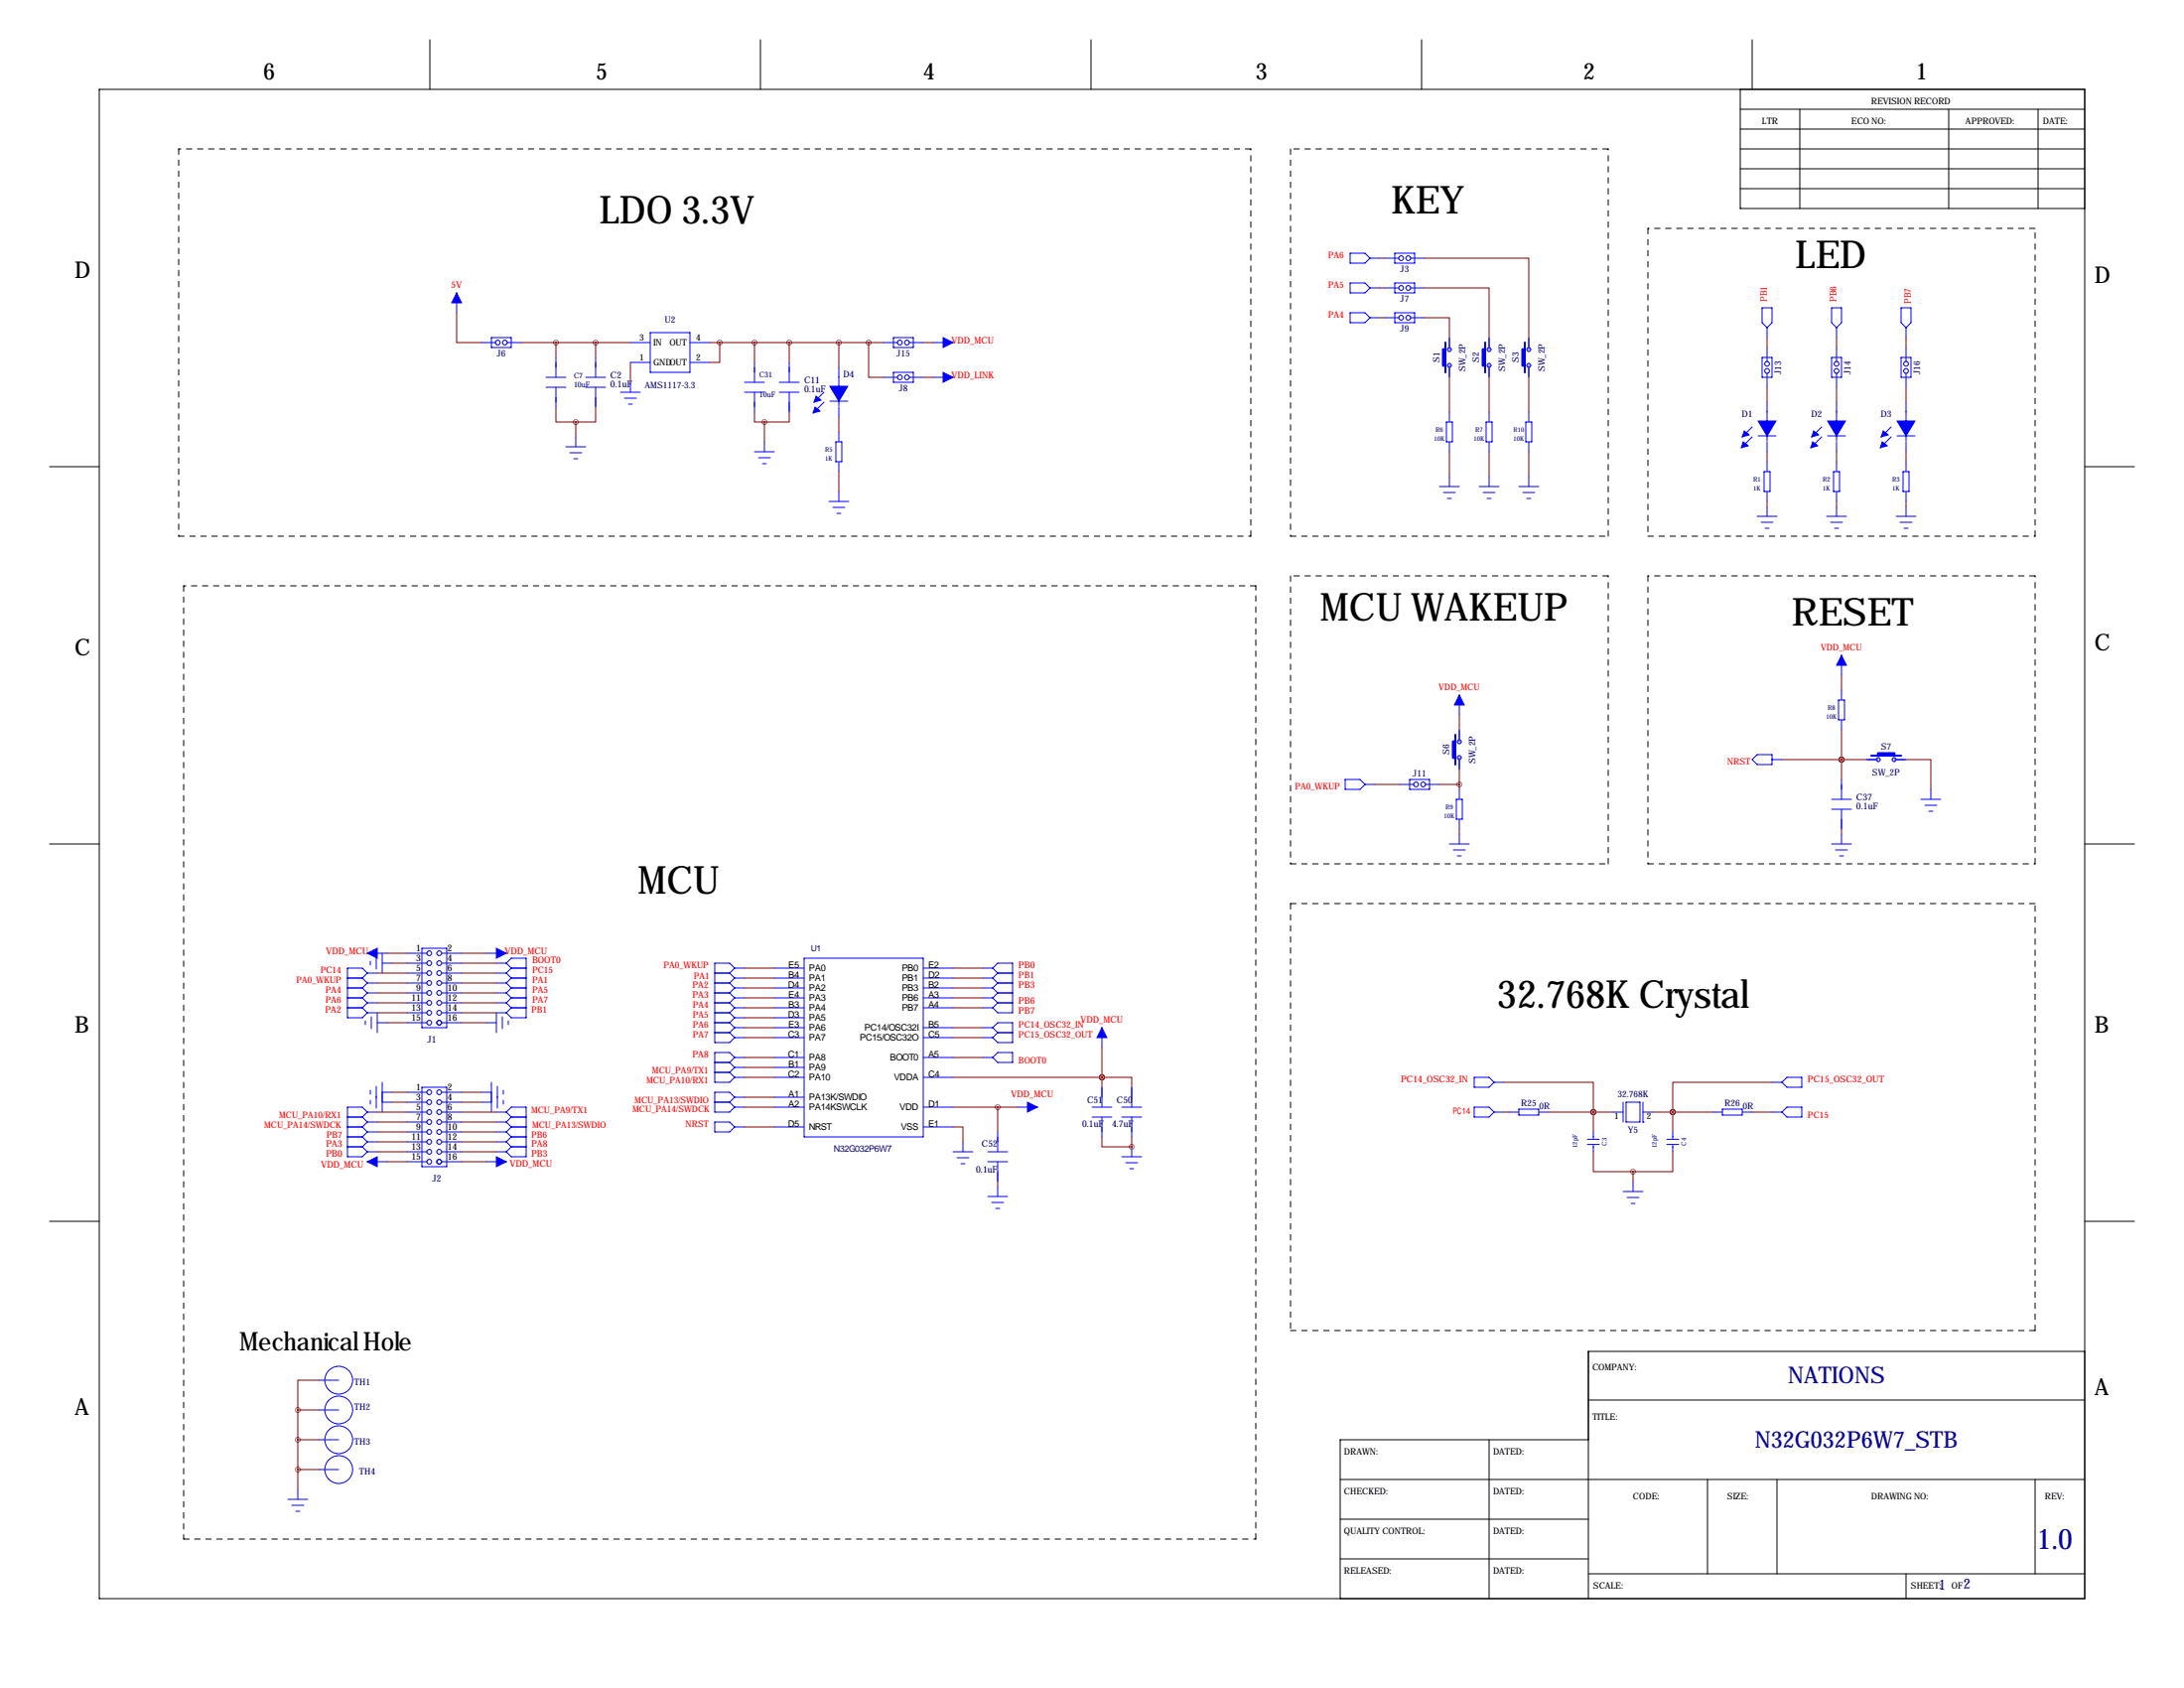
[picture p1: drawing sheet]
<svg xmlns="http://www.w3.org/2000/svg" width="559mm" height="432mm" viewBox="0 0 559 432" stroke-linecap="round" stroke-linejoin="round" font-family="sans-serif">
<g fill="none" stroke="#000" stroke-width=".25">
<path d="M110 10.2v12.7M194.6 10.2v12.7M279.1 10.2v12.7M363.7 10.2v12.7M448.3 10.2v12.7M25.4 22.9h508v386h-508zM445.3 38.1h88.1M445.3 27.9h88.1M445.3 33h88.1M445.3 22.9v30.4h88.1M460.5 27.9v25.4M498.6 27.9v25.4"/>
<path d="M521.5 27.9v25.4M445.3 43.2h88.1M445.3 48.3h88.1M12.7 119.4h12.7M533.4 119.4h12.7M12.7 215.9h12.7M533.4 215.9h12.7M12.7 312.4h12.7M533.4 312.4h12.7M406.4 358.1h127M533.4 345.7h-127v63.2M342.9 378.5h190.5"/>
<path d="M381 368.3v40.6M406.4 368.3h-63.5v40.6M436.9 378.5v24.1M454.7 378.5v24.1M520.7 378.5v24.1M342.9 388.6h63.5M342.9 398.8h63.5M406.4 402.6h127M487.7 402.6v6.3"/>
</g>
<g fill="none" stroke="#000" stroke-width=".25" stroke-dasharray="1.4 1.4">
<path d="M45.7 38.1v99.1M320 38.1h-274.3M330.2 38.1v99.1M411.5 38.1h-81.3M421.6 58.4v78.8M520.7 58.4h-99.1M45.7 137.2h274.3M320 137.2v-99.1M330.2 137.2h81.3M411.5 137.2v-99.1M421.6 137.2h99.1M520.7 137.2v-78.8"/>
<path d="M47 149.9v243.8M321.3 149.9h-274.3M330.2 147.3v73.7M411.5 147.3h-81.3M421.6 147.3v73.7M520.7 147.3h-99.1M330.2 221h81.3M330.2 231.1v109.3M411.5 221v-73.7M421.6 221h99.1M520.7 221v-73.7M520.7 231.1h-190.5"/>
<path d="M330.2 340.4h190.5M520.7 340.4v-109.3M47 393.7h274.3M321.3 393.7v-243.8"/>
</g>
<g fill="none" stroke="#00f" stroke-width=".25">
<path d="M116.8 74.9v5.1M345.4 64.8h3.8l1.3 1.2-1.3 1.3h-3.8zM345.4 72.4h3.8l1.3 1.3-1.3 1.2h-3.8zM350.5 66h2.6M350.5 73.7h2.6M354.3 66h3.6M354.3 73.7h3.6M356.9 64.8h5v2.5h-5zM356.9 72.4h5v2.5h-5zM360.9 66h3.6M360.9 73.7h3.6M450.8 78.7h2.6v3.9l-1.3 1.2-1.3-1.2z"/>
<path d="M468.6 78.7h2.6v3.9l-1.3 1.2-1.3-1.2zM486.4 78.7h2.5v3.9l-1.2 1.2-1.3-1.2zM123.2 87.6h3.5M125.7 86.4h5.1v2.5h-5.1zM129.8 87.6h3.5M139.7 96.5h5.1M139.7 99.1h5.1M142.2 91.4v5.1M142.2 99.1v5M149.9 96.5h5M149.9 99.1h5M152.4 91.4v5.1"/>
<path d="M152.4 99.1v5M161.3 87.6h5.1M161.3 92.7h5.1M161.3 97.8v2.5M166.4 85.1h10.1v10.1h-10.1zM176.5 87.6h5.1M176.5 92.7h5.1M190.5 97.8h5.1M193 92.7v5.1M199.4 97.8h5.1M201.9 92.7v5.1M214.6 94v9.9"/>
<path d="M226.1 96.5h3.5M226.1 87.6h3.5M228.6 95.2h5.1v2.6h-5.1zM228.6 86.4h5.1v2.5h-5.1zM232.7 96.5h3.5M232.7 87.6h3.5M238.8 96.5h5M238.8 87.6h5M345.4 80h3.8l1.3 1.3-1.3 1.3h-3.8zM350.5 81.3h2.6M354.3 81.3h3.6M356.9 80h5v2.6h-5z"/>
<path d="M360.9 81.3h3.6M370.8 86.4v3M370.8 93.5v3M381 86.4v3M381 93.5v3M391.2 86.4v3M391.2 93.5v3M450.8 91.4h2.6v5.1h-2.6zM452.1 83.8v2.6M452.1 88.9v3.6M452.1 95.5v3.6M468.6 91.4h2.6v5.1h-2.6z"/>
<path d="M469.9 83.8v2.6M469.9 88.9v3.6M469.9 95.5v3.6M486.4 91.4h2.5v5.1h-2.5zM487.7 83.8v2.6M487.7 88.9v3.6M487.7 95.5v3.6M144.8 114.3h5.1M145.8 115.8h3M146.8 117.3h1M147.3 111.8v2.5M158.7 100.3h5.1"/>
<path d="M159.8 101.9h3M160.8 103.4h1M190.5 100.3h5.1M193 100.3v5.1M193 115.6h5.1M194.1 117.1h3M195.1 118.6h1M195.6 113v2.6M199.4 100.3h5.1M201.9 100.3v5.1M210.8 100.3l-2.5 2.6M210.8 102.9l-2.5 2.5"/>
<path d="M212.3 102.6h4.6M213.9 113h1.5v5.1h-1.5zM214.6 104.1v2.6M214.6 110.5v2.5M214.6 118.1v2.5M370.1 107.9h1.5v5.1h-1.5zM370.8 105.4v2.5M370.8 113v2.6M380.2 107.9h1.6v5.1h-1.6zM381 105.4v2.5M381 113v2.6M390.4 107.9h1.5v5.1h-1.5z"/>
<path d="M391.2 105.4v2.5M391.2 113v2.6M448.3 109.2l-2.5 2.6M448.3 111.8l-2.5 2.5M449.8 111.5h4.6M452.1 102.9v9.9M452.1 113v2.6M452.1 118.1v2.5M466.1 109.2l-2.6 2.6M466.1 111.8l-2.6 2.5M467.6 111.5h4.6M469.9 102.9v9.9"/>
<path d="M469.9 113v2.6M469.9 118.1v2.5M483.9 109.2l-2.6 2.6M483.9 111.8l-2.6 2.5M485.4 111.5h4.6M487.7 102.9v9.9M487.7 113v2.6M487.7 118.1v2.5M212.1 128.3h5.1M213.1 129.8h3.1M214.1 131.3h1M214.6 125.7v2.6"/>
<path d="M368.3 124.5h5.1M369.3 126h3.1M370.3 127.5h1M370.8 121.9v2.6M378.5 124.5h5M379.5 126h3M380.5 127.5h1M381 121.9v2.6M388.6 124.5h5.1M389.6 126h3.1M390.7 127.5h1M391.2 121.9v2.6"/>
<path d="M449.6 132.1h5.1M450.6 133.6h3M451.4 120.6h1.5v5.1h-1.5zM451.6 135.1h1M452.1 125.7v2.6M452.1 129.5v2.6M467.4 132.1h5M468.4 133.6h3M469.1 120.6h1.6v5.1h-1.6zM469.4 135.1h1M469.9 125.7v2.6M469.9 129.5v2.6"/>
<path d="M485.1 132.1h5.1M486.2 133.6h3M486.9 120.6h1.5v5.1h-1.5zM487.2 135.1h1M487.7 125.7v2.6M487.7 129.5v2.6M373.4 177.8v5.1M470.4 179.1h1.5v5h-1.5zM471.2 167.6v5.1M471.2 176.5v2.6M344.2 199.4h3.8l1.2 1.3-1.2 1.2h-3.8zM360.7 199.4h5.1v2.5h-5.1z"/>
<path d="M373.4 186.7v3M373.4 193.8v3M449.6 193h3.8v2.6h-3.8l-1.3-1.3zM453.4 194.3h2.5M471.2 184.1v2.6M471.2 199.4v5.1M477.5 194.3h3.1M484.6 194.3h3.1M349.2 200.7h2.6M358.1 200.7h3.6M364.7 200.7h3.6M370.8 215.9h5.1"/>
<path d="M371.9 217.4h3M372.6 204.5h1.5v5h-1.5zM372.9 218.9h1M373.4 201.9v2.6M373.4 209.5v2.6M373.4 213.4v2.5M468.6 204.5h5.1M468.6 207h5.1M468.6 215.9h5.1M469.6 217.4h3.1M470.7 218.9h1M471.2 207v5.1"/>
<path d="M471.2 213.4v2.5M491.5 204.5h5.1M492.5 206h3.1M493.5 207.5h1M494 201.9v2.6M88.9 255.3h3.8M88.9 257.8h3.8M88.9 252.7h3.8M88.9 250.2h3.8M92.7 250.2l1.3 1.3M92.7 252.7l1.3 1.3M92.7 255.3l1.3 1.2"/>
<path d="M92.7 257.8l1.3 1.3M94 243.8h5.1M94 248.9h2.5M94 251.5h2.5M94 254h2.5M94 256.5h2.5M94 259.1h2.5v5.1M94 248.9l-1.3-1.3h-3.8v12.7h3.8l1.3-1.2M94 251.5l-1.3 1.2M94 254l-1.3 1.3M94 256.5l-1.3 1.3M94 248.9l-1.3 1.3"/>
<path d="M94.7 245.9v1M96.3 244.9v3M97.8 246.4h2.5M97.8 243.8v5.1M104.1 243.8h5.1M104.1 246.4h5.1M104.1 248.9h5.1M104.1 251.5h5.1M104.1 254h5.1M104.1 256.5h5.1M104.1 259.1h5.1M107.9 242.6h6.4v20.3h-6.4z"/>
<path d="M113 243.8h5.1M113 246.4h5.1M113 248.9h5.1M113 251.5h5.1M113 254h5.1M113 256.5h5.1M113 259.1h5.1M124.5 243.8h5M127 246.4h2.5M127 248.9h2.5M127 251.5h2.5M127 254h2.5"/>
<path d="M127 256.5h2.5M129.5 259.1h-2.5v5.1M129.5 246.4l1.3-1.3h3.8v15.2h-3.8l-1.3-1.2M129.5 251.5l1.3 1.2M129.5 254l1.3 1.3M129.5 256.5l1.3 1.3M129.5 248.9l1.3 1.3M129.5 246.4l1.3 1.2M130.8 255.3h3.8M130.8 257.8h3.8M130.8 252.7h3.8M130.8 250.2h3.8"/>
<path d="M130.8 247.6h3.8M130.8 250.2l-1.3 1.3M130.8 252.7l-1.3 1.3M130.8 255.3l-1.3 1.2M130.8 247.6l-1.3 1.3M130.8 257.8l-1.3 1.3M182.9 248.9h3.8M182.9 251.5h3.8M182.9 254h3.8M182.9 256.5h3.8M182.9 259.1h3.8M186.7 256.5l1.3 1.3"/>
<path d="M186.7 259.1l1.3 1.2M186.7 248.9l1.3 1.3M186.7 251.5l1.3 1.2M186.7 254l1.3 1.3M188 247.6l-1.3-1.2h-3.8v20.3h3.8l1.3-1.3M188 255.3h2.5M188 257.8h2.5M188 252.7h2.5M188 250.2h2.5M188 247.6h2.5M188 247.6l-1.3 1.3M188 257.8l-1.3 1.3"/>
<path d="M188 250.2l-1.3 1.3M188 252.7l-1.3 1.3M188 255.3l-1.3 1.2M198.1 255.3h7.6M198.1 257.8h7.6M198.1 252.7h7.6M198.1 250.2h7.6M198.1 247.6h7.6M205.7 245.1h30.5v45.7h-30.5zM236.2 255.3h7.6M236.2 257.8h7.6M236.2 252.7h7.6"/>
<path d="M236.2 250.2h7.6M236.2 247.6h7.6M251.5 255.3h2.5M251.5 257.8h2.5M251.5 252.7h2.5M251.5 250.2h2.5M251.5 247.6h2.5M254 247.6l1.3-1.2h3.8v12.7h-3.8l-1.3-1.3M254 250.2l1.3 1.3M254 255.3l1.3 1.2M254 252.7l1.3 1.3M254 247.6l1.3 1.3"/>
<path d="M255.3 248.9h3.8M255.3 251.5h3.8M255.3 254h3.8M255.3 256.5h3.8M255.3 248.9l-1.3 1.3M255.3 254l-1.3 1.3M255.3 256.5l-1.3 1.3M255.3 251.5l-1.3 1.2M93.5 261.1v1M94.7 278.9v1M95 260.1v3M96.3 277.9v5.6"/>
<path d="M96.5 261.6h2.6M97.8 279.4h2.5M97.8 276.9v7.6M104.1 261.6h5.1M104.1 279.4h5.1M107.9 278.1h6.4v20.3h-6.4zM113 261.6h5.1M113 279.4h5.1M123.2 279.4h2.5M124.5 261.6h2.5M125.7 276.9v7.6M127.3 277.9v5.6"/>
<path d="M128.5 260.1v3M128.8 278.9v1M130 261.1v1M182.9 261.6h3.8M182.9 264.2h3.8M182.9 274.3h3.8M182.9 271.8h3.8M186.7 261.6l1.3 1.3M186.7 264.2l1.3 1.2M186.7 274.3l1.3 1.3M186.7 271.8l1.3 1.2M188 262.9h2.5"/>
<path d="M188 270.5h2.5M188 273h2.5M188 275.6h2.5M188 265.4h2.5M188 260.3h2.5M188 270.5l-1.3-1.3h-3.8v7.7h3.8l1.3-1.3M188 260.3l-1.3 1.3M188 262.9l-1.3 1.3M188 273l-1.3 1.3M188 270.5l-1.3 1.3M198.1 262.9h7.6M198.1 270.5h7.6"/>
<path d="M198.1 273h7.6M198.1 275.6h7.6M198.1 265.4h7.6M198.1 260.3h7.6M236.2 262.9h7.6M236.2 270.5h7.6M236.2 275.6h7.6M236.2 265.4h7.6M251.5 262.9h2.5M251.5 270.5h2.5M251.5 265.4h2.5M254 262.9l1.3-1.3h3.8v5.1h-3.8l-1.3-1.3"/>
<path d="M254 262.9l1.3 1.3M254 270.5l1.3-1.3h3.8v2.6h-3.8zM255.3 264.2h3.8M255.3 264.2l-1.3 1.2M281.9 262.9v5.1M281.9 278.1v5.1M289.6 278.1v5.1M377.2 275.6h3.8l1.3 1.3-1.3 1.2h-3.8zM382.3 276.9h2.5M453.4 276.9h2.5M457.2 275.6h3.8v2.5h-3.8l-1.3-1.2zM88.9 285.8h3.8"/>
<path d="M88.9 290.8h3.8M88.9 288.3h3.8M88.9 293.4h3.8M92.7 285.8l1.3 1.2M92.7 288.3l1.3 1.3M92.7 290.8l1.3 1.3M92.7 293.4l1.3 1.2M94 294.6h2.5M94 297.2h5.1M94 284.5l-1.3-1.3h-3.8v12.7h3.8l1.3-1.3M94 287h2.5M94 284.5h2.5"/>
<path d="M94 289.6h2.5M94 292.1h2.5M94 287l-1.3 1.3M94 292.1l-1.3 1.3M94 284.5l-1.3 1.3M94 289.6l-1.3 1.2M94.7 281.4v1M97.8 281.9h2.5M104.1 294.6h5.1M104.1 297.2h5.1M104.1 287h5.1M104.1 281.9h5.1"/>
<path d="M104.1 284.5h5.1M104.1 289.6h5.1M104.1 292.1h5.1M113 294.6h5.1M113 297.2h5.1M113 287h5.1M113 281.9h5.1M113 284.5h5.1M113 289.6h5.1M113 292.1h5.1M123.2 281.9h2.5M124.5 297.2h5"/>
<path d="M127 294.6h2.5M127 287h2.5M127 284.5h2.5M127 289.6h2.5M127 292.1h2.5M128.8 281.4v1M129.5 284.5l1.3-1.3h3.8v12.7h-3.8l-1.3-1.3M129.5 287l1.3 1.3M129.5 284.5l1.3 1.3M129.5 289.6l1.3 1.2M129.5 292.1l1.3 1.3M130.8 285.8h3.8"/>
<path d="M130.8 290.8h3.8M130.8 288.3h3.8M130.8 285.8l-1.3 1.2M130.8 288.3l-1.3 1.3M130.8 293.4h3.8M130.8 290.8l-1.3 1.3M130.8 293.4l-1.3 1.2M182.9 287h3.8l1.3 1.3-1.3 1.3h-3.8zM182.9 281.9h3.8M186.7 281.9l1.3 1.3M188 283.2h2.5M188 280.7l-1.3-1.3h-3.8v5.1h3.8l1.3-1.3"/>
<path d="M188 280.7h2.5M188 288.3h2.5M188 280.7l-1.3 1.2M198.1 283.2h7.6M198.1 280.7h7.6M198.1 288.3h7.6M236.2 283.2h7.6M236.2 288.3h7.6M243.8 294.6h5.1M244.9 296.2h3M245.9 297.7h1M246.4 292.1v2.5"/>
<path d="M252.7 294.6h5.1M252.7 297.2h5.1M255.3 289.6v5M255.3 297.2v5.1M260.3 283.2h5.1M279.4 285.8h5.1M279.4 283.2h5.1M281.9 285.8v5M287 285.8h5.1M287 283.2h5.1M287 295.9h5.1M288 297.4h3.1"/>
<path d="M289.1 299h1M289.6 285.8v5M289.6 293.4v2.5M377.2 283.2h3.8l1.3 1.3-1.3 1.3h-3.8zM382.3 284.5h2.5M386.1 284.5h2.5M388.6 283.7h5.1v1.5h-5.1zM393.7 284.5h2.5M406.1 292.8h3.1M406.1 291.4h3.1M407.7 289.6v1.8M407.7 292.8v1.8"/>
<path d="M412.7 284.5h2.6M415.3 281.9v5.1M416.1 281.9h3.5v5.1h-3.5zM420.4 287h.1M420.4 281.9v5.1M420.4 284.5h2.5M426.5 292.8h3M426.5 291.4h3M428 289.6v1.8M428 292.8v1.8M438.1 284.5h2.6M440.7 283.7h5.1v1.5h-5.1z"/>
<path d="M445.8 284.5h2.5M453.4 284.5h2.5M457.2 283.2h3.8v2.6h-3.8l-1.3-1.3zM252.7 306.1h5.1M253.7 307.6h3.1M254.8 309.1h1M255.3 303.5v2.6M415.3 304.8h5.1M416.3 306.3h3.1M417.3 307.8h1M417.8 302.3v2.5M81.6 353.1h5.1"/>
<path d="M81.6 360.7h5.1M81.6 368.3h5.1M81.6 375.9h5.1M73.7 383.5h5M74.7 385.1h3M75.7 386.6h1M76.2 381v2.5"/>
<circle cx="358.5" cy="73.7" r=".61"/>
<circle cx="358.5" cy="66" r=".61"/>
<circle cx="360.3" cy="73.7" r=".61"/>
<circle cx="360.3" cy="66" r=".61"/>
<circle cx="127.4" cy="87.6" r=".61"/>
<circle cx="129.2" cy="87.6" r=".61"/>
<circle cx="230.2" cy="87.6" r=".61"/>
<circle cx="230.2" cy="96.5" r=".61"/>
<circle cx="232.1" cy="87.6" r=".61"/>
<circle cx="232.1" cy="96.5" r=".61"/>
<circle cx="358.5" cy="81.3" r=".61"/>
<circle cx="360.3" cy="81.3" r=".61"/>
<circle cx="370.8" cy="93.5" r=".51"/>
<circle cx="370.8" cy="89.4" r=".51"/>
<circle cx="381" cy="93.5" r=".51"/>
<circle cx="381" cy="89.4" r=".51"/>
<circle cx="391.2" cy="93.5" r=".51"/>
<circle cx="391.2" cy="89.4" r=".51"/>
<circle cx="452.1" cy="93.1" r=".61"/>
<circle cx="452.1" cy="94.9" r=".61"/>
<circle cx="469.9" cy="93.1" r=".61"/>
<circle cx="469.9" cy="94.9" r=".61"/>
<circle cx="487.7" cy="93.1" r=".61"/>
<circle cx="487.7" cy="94.9" r=".61"/>
<circle cx="373.4" cy="193.8" r=".51"/>
<circle cx="373.4" cy="189.7" r=".51"/>
<circle cx="480.6" cy="194.3" r=".51"/>
<circle cx="484.6" cy="194.3" r=".51"/>
<circle cx="362.3" cy="200.7" r=".61"/>
<circle cx="364.1" cy="200.7" r=".61"/>
<circle cx="109.8" cy="256.5" r=".61"/>
<circle cx="109.8" cy="246.4" r=".61"/>
<circle cx="109.8" cy="243.8" r=".61"/>
<circle cx="109.8" cy="254" r=".61"/>
<circle cx="109.8" cy="248.9" r=".61"/>
<circle cx="109.8" cy="259.1" r=".61"/>
<circle cx="109.8" cy="251.5" r=".61"/>
<circle cx="112.4" cy="256.5" r=".61"/>
<circle cx="112.4" cy="243.8" r=".61"/>
<circle cx="112.4" cy="246.4" r=".61"/>
<circle cx="112.4" cy="254" r=".61"/>
<circle cx="112.4" cy="248.9" r=".61"/>
<circle cx="112.4" cy="259.1" r=".61"/>
<circle cx="112.4" cy="251.5" r=".61"/>
<circle cx="109.8" cy="279.4" r=".61"/>
<circle cx="109.8" cy="261.6" r=".61"/>
<circle cx="112.4" cy="279.4" r=".61"/>
<circle cx="112.4" cy="261.6" r=".61"/>
<circle cx="109.8" cy="294.6" r=".61"/>
<circle cx="109.8" cy="281.9" r=".61"/>
<circle cx="109.8" cy="289.6" r=".61"/>
<circle cx="109.8" cy="292.1" r=".61"/>
<circle cx="109.8" cy="284.5" r=".61"/>
<circle cx="109.8" cy="297.2" r=".61"/>
<circle cx="109.8" cy="287" r=".61"/>
<circle cx="112.4" cy="294.6" r=".61"/>
<circle cx="112.4" cy="281.9" r=".61"/>
<circle cx="112.4" cy="289.6" r=".61"/>
<circle cx="112.4" cy="292.1" r=".61"/>
<circle cx="112.4" cy="297.2" r=".61"/>
<circle cx="112.4" cy="284.5" r=".61"/>
<circle cx="112.4" cy="287" r=".61"/>
<circle cx="86.7" cy="353.1" r="3.6"/>
<circle cx="86.7" cy="368.3" r="3.6"/>
<circle cx="86.7" cy="375.9" r="3.6"/>
<circle cx="86.7" cy="360.7" r="3.6"/>
</g>
<g fill="#00f" stroke="#00f" stroke-width=".25">
<path d="M452.1 107.7h2.3l-2.3 3.8z"/>
<path d="M449.8 107.7h2.3v3.8z"/>
<path d="M446.3 110.2l1.2 1.1-1.7 .5z"/>
<path d="M446 113l1.3 1-1.8 .6z"/>
<path d="M469.9 107.7h2.3l-2.3 3.8z"/>
<path d="M467.6 107.7h2.3v3.8z"/>
<path d="M464.1 110.2l1.2 1.1-1.8 .5z"/>
<path d="M463.8 113l1.3 1-1.8 .6z"/>
<path d="M487.7 107.7h2.3l-2.3 3.8z"/>
<path d="M485.4 107.7h2.3v3.8z"/>
<path d="M481.8 110.2l1.3 1.1-1.8 .5z"/>
<path d="M481.6 113l1.3 1-1.8 .6z"/>
<path d="M214.6 98.8h2.3l-2.3 3.8z"/>
<path d="M212.3 98.8h2.3v3.8z"/>
<path d="M208.8 101.3l1.3 1.1-1.8 .5z"/>
<path d="M208.5 104.1l1.3 1.1-1.8 .5z"/>
<path d="M471.2 167.6l1.2 2.6h-2.5z"/>
<path d="M373.4 177.8l1.2 2.5h-2.5z"/>
<path d="M241.3 86.4l2.5 1.2-2.5 1.3z"/>
<path d="M116.8 74.9l1.3 2.6h-2.5z"/>
<path d="M241.3 95.2l2.5 1.3-2.5 1.3z"/>
<path d="M127 242.6l2.5 1.2-2.5 1.3z"/>
<path d="M94 243.8l2.5-1.2v2.5z"/>
<path d="M127 295.9l2.5 1.3-2.5 1.2z"/>
<path d="M94 297.2l2.5-1.3v2.5z"/>
<path d="M281.9 262.9l1.3 2.5h-2.5z"/>
<path d="M262.9 281.9l2.5 1.3-2.5 1.3z"/>
</g>
<path d="M369.8 87.6v7.6M380 87.6v7.6M390.1 87.6v7.6M372.4 188v7.6M478.8 193.3h7.6" fill="none" stroke="#00f" stroke-width=".51"/>
<path d="M369.3 89.4v4.1M379.5 89.4v4.1M389.6 89.4v4.1M371.9 189.7v4.1M480.6 192.8h4" fill="none" stroke="#00f" stroke-width=".76"/>
<g fill="none" stroke="#800000" stroke-width=".25">
<path d="M353.1 66h1.2M353.1 73.7h1.2M364.5 73.7h16.5v12.7M364.5 66h26.7v20.4M116.8 80v7.6h6.4M133.3 87.6h28M142.2 87.6v3.8M152.4 87.6v3.8M161.3 92.7v5.1M181.6 87.6h44.5M184.1 87.6v5.1h-2.5M193 87.6v5.1"/>
<path d="M201.9 87.6v5.1M214.6 87.6v6.4M222.2 87.6v8.9h3.9M236.2 87.6h2.6M236.2 96.5h2.6M353.1 81.3h1.2M364.5 81.3h6.3v5.1M370.8 96.5v8.9M381 96.5v8.9M391.2 96.5v8.9M452.1 86.4v2.5M452.1 99.1v3.8"/>
<path d="M469.9 86.4v2.5M469.9 99.1v3.8M487.7 86.4v2.5M487.7 99.1v3.8M142.2 104.1v3.8h5.1M147.3 107.9v3.9M152.4 104.1v3.8h-5.1M193 105.4v2.5h2.6M195.6 107.9v5.1M201.9 105.4v2.5h-6.3M214.6 106.7v3.8M370.8 115.6v6.3"/>
<path d="M381 115.6v6.3M391.2 115.6v6.3M452.1 115.6v2.5M469.9 115.6v2.5M487.7 115.6v2.5M214.6 120.6v5.1M452.1 128.3v1.2M469.9 128.3v1.2M487.7 128.3v1.2M471.2 172.7v3.8M373.4 182.9v3.8M373.4 196.8v5.1"/>
<path d="M455.9 194.3h21.6M471.2 194.3h.1M471.2 186.7v12.7M487.7 194.3h6.3v7.6M351.8 200.7h6.3M368.3 200.7h5.1M373.4 212.1v1.3M471.2 212.1v1.3M96.5 251.5h7.6M96.5 254h7.6M96.5 256.5h7.6M96.5 259.1h7.6"/>
<path d="M96.5 248.9h7.6M99.1 243.8h5M100.3 246.4h3.8M118.1 251.5h8.9M118.1 254h8.9M118.1 256.5h8.9M118.1 259.1h8.9M118.1 243.8h6.4M118.1 248.9h8.9M118.1 246.4h8.9M190.5 247.6h7.6M190.5 257.8h7.6"/>
<path d="M190.5 250.2h7.6M190.5 255.3h7.6M190.5 252.7h7.6M243.8 247.6h7.7M243.8 257.8h7.7M243.8 250.2h7.7M243.8 255.3h7.7M243.8 252.7h7.7M99.1 261.6h5M100.3 279.4h3.8M118.1 261.6h6.4M118.1 279.4h5.1"/>
<path d="M190.5 262.9h7.6M190.5 265.4h7.6M190.5 260.3h7.6M190.5 275.6h7.6M190.5 273h7.6M190.5 270.5h7.6M243.8 262.9h7.7M243.8 265.4h7.7M243.8 275.6h38.1M243.8 270.5h7.7M281.9 275.6h7.7v2.5M281.9 275.6h.1"/>
<path d="M281.9 268v10.1M384.8 276.9h22.9v7.6M453.4 276.9h-25.4v7.6M96.5 284.5h7.6M96.5 287h7.6M96.5 289.6h7.6M96.5 292.1h7.6M96.5 294.6h7.6M99.1 297.2h5M100.3 281.9h3.8M118.1 284.5h8.9M118.1 287h8.9"/>
<path d="M118.1 289.6h8.9M118.1 281.9h5.1M118.1 297.2h6.4M118.1 292.1h8.9M118.1 294.6h8.9M190.5 288.3h7.6M190.5 280.7h7.6M190.5 283.2h7.6M243.8 288.3h2.6v3.8M243.8 283.2h16.5M255.3 283.2v6.4M281.9 290.8v2.6h7.7"/>
<path d="M289.6 293.4h.1M289.6 290.8v2.6M384.8 284.5h1.3M396.2 284.5h16.5M407.7 294.6v5.1h10.1M407.7 284.5h.1M407.7 284.5v5.1M417.8 299.7v2.6M422.9 284.5h15.2M428 294.6v5.1h-10.2M428 284.5h.1M428 284.5v5.1"/>
<path d="M448.3 284.5h5.1M255.3 302.3v1.2M81.6 353.1h-5.4v7.6M76.2 375.9h5.4M76.2 368.3h5.4M76.2 360.7h5.4M76.2 360.7v20.3"/>
</g>
<path d="M471.1 194.3a.05 .05 0 0 0 .1 0 .05 .05 0 0 0-.1 0zM471.1 194.3a.05 .05 0 0 0 .1 0 .05 .05 0 0 0-.1 0zM373.3 200.7a.05 .05 0 0 0 .1 0 .05 .05 0 0 0-.1 0zM142.2 87.6a.05 .05 0 0 0 .1 0 .05 .05 0 0 0-.1 0zM184.1 87.6a.05 .05 0 0 0 .1 0 .05 .05 0 0 0-.1 0zM193 87.6a.05 .05 0 0 0 .1 0 .05 .05 0 0 0-.1 0zM214.6 87.6a.05 .05 0 0 0 .1 0 .05 .05 0 0 0-.1 0zM222.2 87.6a.05 .05 0 0 0 .1 0 .05 .05 0 0 0-.1 0zM147.3 108a.05 .05 0 0 0 .1 0 .05 .05 0 0 0-.1 0zM195.5 108a.05 .05 0 0 0 .1 0 .05 .05 0 0 0-.1 0zM201.9 87.6a.05 .05 0 0 0 .1 0 .05 .05 0 0 0-.1 0zM289.5 293.4a.05 .05 0 0 0 .1 0 .05 .05 0 0 0-.1 0zM281.9 275.6a.05 .05 0 0 0 .1 0 .05 .05 0 0 0-.1 0zM407.6 284.5a.05 .05 0 0 0 .1 0 .05 .05 0 0 0-.1 0zM417.8 299.7a.05 .05 0 0 0 .1 0 .05 .05 0 0 0-.1 0zM427.9 284.5a.05 .05 0 0 0 .1 0 .05 .05 0 0 0-.1 0zM255.2 283.2a.05 .05 0 0 0 .1 0 .05 .05 0 0 0-.1 0zM281.9 275.6a.05 .05 0 0 0 .1 0 .05 .05 0 0 0-.1 0zM407.6 284.5a.05 .05 0 0 0 .1 0 .05 .05 0 0 0-.1 0zM427.9 284.5a.05 .05 0 0 0 .1 0 .05 .05 0 0 0-.1 0z" fill="#800000" stroke="#800000" stroke-width="1.3"/>
<g font-size="9.9">
<text x="153.4" y="57.1">LDO 3.3V</text>
<text x="356" y="54.6">KEY</text>
<text x="459.4" y="68.6">LED</text>
<text x="337.8" y="158.8">MCU WAKEUP</text>
<text x="458.5" y="160">RESET</text>
<text x="163.2" y="228.6">MCU</text>
<text x="383" y="257.8">32.768K Crystal</text>
</g>
<text font-size="7.3" fill="#000080" x="521.2" y="396.1">1.0</text>
<text font-size="6.6" x="61.2" y="345.4">Mechanical Hole</text>
<g font-size="5.9">
<text x="67.3" y="20.3">6</text>
<text x="152.4" y="20.3">5</text>
<text x="236.2" y="20.3">4</text>
<text x="321.3" y="20.3">3</text>
<text x="405.1" y="20.3">2</text>
<text x="490.2" y="20.3">1</text>
<text x="19" y="71.1">D</text>
<text x="535.9" y="72.4">D</text>
<text x="19" y="167.6">C</text>
<text x="535.9" y="166.4">C</text>
<text x="19" y="264.2">B</text>
<text x="535.9" y="264.2">B</text>
<text x="535.9" y="356.9">A</text>
<text x="19" y="361.9">A</text>
</g>
<g font-size="5.9" fill="#000080">
<text x="457.5" y="353.8">NATIONS</text>
<text x="449" y="370.3">N32G032P6W7_STB</text>
</g>
<g font-size="3.6" fill="#000080">
<text x="496.1" y="406.6">1</text>
<text x="502.4" y="406.3">2</text>
</g>
<g font-size="2.4" fill="#f00">
<text x="115.5" y="73.7">5V</text>
<text x="243.5" y="87.9">VDD_MCU</text>
<text x="243.5" y="96.8">VDD_LINK</text>
<text x="83.5" y="244.2">VDD_MCU</text>
<text x="129.2" y="244.2">VDD_MCU</text>
<text x="136.1" y="246.4">BOOT0</text>
<text x="260.6" y="247.6">PB0</text>
<text x="177.1" y="252.7">PA2</text>
<text x="177.1" y="255.3">PA3</text>
<text x="260.6" y="256.9">PB6</text>
<text x="260.6" y="252.7">PB3</text>
<text x="83.2" y="259.1">PA2</text>
<text x="260.6" y="259.4">PB7</text>
<text x="276.5" y="261.6">VDD_MCU</text>
<text x="177.1" y="270.5">PA8</text>
<text x="258.7" y="280.7">VDD_MCU</text>
<text x="358.4" y="276.9">PC14_OSC32_IN</text>
<text x="462.5" y="276.9">PC15_OSC32_OUT</text>
<text x="83.4" y="293.4">PA3</text>
<text x="135.9" y="293.4">PA8</text>
<text x="82.2" y="298.8">VDD_MCU</text>
<text x="83.4" y="295.9">PB0</text>
<text x="130.5" y="298.4">VDD_MCU</text>
<text x="135.9" y="295.9">PB3</text>
</g>
<g font-size="2.4" fill="#000080">
<text x="156.2" y="96.8">C2</text>
<text x="156.2" y="99.1">0.1uF</text>
<text x="205.7" y="98">C11</text>
<text x="205.7" y="100.4">0.1uF</text>
<text x="475" y="204.7">C37</text>
<text x="475" y="207.1">0.1uF</text>
<text x="109.3" y="266.7">J1</text>
<text x="278.1" y="282.3">C51</text>
<text x="285.7" y="282.3">C50</text>
<text x="251.2" y="293.4">C52</text>
<text x="276.9" y="288.3">0.1uF</text>
<text x="284.5" y="288.3">4.7uF</text>
<text x="110.6" y="302.3">J2</text>
<text x="249.7" y="300">0.1uF</text>
</g>
<g font-size="2.4">
<text x="106.5" y="243.3">1</text>
<text x="106.5" y="245.9">3</text>
<text x="114.6" y="243.3">2</text>
<text x="114.6" y="245.9">4</text>
<text x="106.5" y="248.4">5</text>
<text x="106.5" y="251">7</text>
<text x="114.6" y="248.4">6</text>
<text x="114.6" y="251">8</text>
<text x="201.8" y="250.2">B4</text>
<text x="201.8" y="247.6">E5</text>
<text x="207" y="251">PA1</text>
<text x="207" y="248.4">PA0</text>
<text x="230.7" y="251">PB1</text>
<text x="230.7" y="248.4">PB0</text>
<text x="237.5" y="250.2">D2</text>
<text x="237.5" y="247.6">E2</text>
<text x="105.2" y="256">11</text>
<text x="106.5" y="253.5">9</text>
<text x="114.6" y="253.5">10</text>
<text x="114.6" y="256">12</text>
<text x="201.6" y="252.7">D4</text>
<text x="201.8" y="257.8">B3</text>
<text x="201.8" y="255.3">E4</text>
<text x="207" y="253.5">PA2</text>
<text x="207" y="256.1">PA3</text>
<text x="230.7" y="256.1">PB6</text>
<text x="230.7" y="253.5">PB3</text>
<text x="237.5" y="255.3">A3</text>
<text x="237.5" y="257.8">A4</text>
<text x="237.5" y="252.7">B2</text>
<text x="105.2" y="258.6">13</text>
<text x="105.2" y="261.1">15</text>
<text x="114.6" y="258.6">14</text>
<text x="114.6" y="261.1">16</text>
<text x="201.6" y="260.3">D3</text>
<text x="201.8" y="262.9">E3</text>
<text x="207" y="258.6">PA4</text>
<text x="207" y="261.1">PA5</text>
<text x="207" y="263.7">PA6</text>
<text x="221.2" y="263.7">PC14/OSC32I</text>
<text x="230.7" y="258.6">PB7</text>
<text x="237.5" y="262.9">B5</text>
<text x="201.6" y="265.4">C3</text>
<text x="207" y="266.2">PA7</text>
<text x="220" y="266.2">PC15/OSC32O</text>
<text x="237.5" y="265.4">C5</text>
<text x="201.6" y="270.5">C1</text>
<text x="201.6" y="275.6">C2</text>
<text x="201.8" y="273">B1</text>
<text x="207" y="273.8">PA9</text>
<text x="207" y="271.3">PA8</text>
<text x="227.7" y="271.3">BOOT0</text>
<text x="237.5" y="270.5">A5</text>
<text x="237.5" y="275.6">C4</text>
<text x="106.5" y="278.9">1</text>
<text x="106.5" y="281.4">3</text>
<text x="114.6" y="278.9">2</text>
<text x="114.6" y="281.4">4</text>
<text x="201.8" y="280.7">A1</text>
<text x="207" y="281.5">PA13K/SWDIO</text>
<text x="207" y="276.4">PA10</text>
<text x="228.7" y="276.4">VDDA</text>
<text x="106.5" y="284">5</text>
<text x="106.5" y="286.5">7</text>
<text x="114.6" y="284">6</text>
<text x="114.6" y="286.5">8</text>
<text x="201.8" y="283.2">A2</text>
<text x="207" y="284">PA14KSWCLK</text>
<text x="230.2" y="284">VDD</text>
<text x="237.5" y="283.2">D1</text>
<text x="105.2" y="291.6">11</text>
<text x="106.5" y="289.1">9</text>
<text x="114.6" y="289.1">10</text>
<text x="114.6" y="291.6">12</text>
<text x="201.6" y="288.3">D5</text>
<text x="207" y="289.1">NRST</text>
<text x="230.5" y="289.1">VSS</text>
<text x="237.5" y="288.3">E1</text>
<text x="105.2" y="294.1">13</text>
<text x="105.2" y="296.7">15</text>
<text x="114.6" y="294.1">14</text>
<text x="114.6" y="296.7">16</text>
</g>
<g font-size="2.3">
<text x="478.8" y="26.7">REVISION RECORD</text>
<text x="450.8" y="31.8">LTR</text>
<text x="473.7" y="31.8">ECO NO:</text>
<text x="502.9" y="31.8">APPROVED:</text>
<text x="522.7" y="31.8">DATE:</text>
<text x="163.7" y="87.1">3</text>
<text x="167.1" y="88.4">IN</text>
<text x="171.3" y="88.4">OUT</text>
<text x="178.1" y="87.1">4</text>
<text x="163.7" y="92.2">1</text>
<text x="167.1" y="93.5">GNDOUT</text>
<text x="178.1" y="92.2">2</text>
<text x="413.1" y="286.3">1</text>
<text x="421.4" y="286.3">2</text>
<text x="407.4" y="350.5">COMPANY:</text>
<text x="407.4" y="363.2">TITLE:</text>
<text x="343.9" y="372.1">DRAWN:</text>
<text x="382" y="372.1">DATED:</text>
<text x="343.9" y="382.3">CHECKED:</text>
<text x="382" y="382.3">DATED:</text>
<text x="417.8" y="383.5">CODE:</text>
<text x="442" y="383.5">SIZE:</text>
<text x="478.8" y="383.5">DRAWING NO:</text>
<text x="523.2" y="383.5">REV:</text>
<text x="343.9" y="392.4">QUALITY CONTROL:</text>
<text x="382" y="392.4">DATED:</text>
<text x="343.9" y="402.6">RELEASED:</text>
<text x="382" y="402.6">DATED:</text>
<text x="407.7" y="406.4">SCALE:</text>
<text x="488.9" y="406.4">SHEET:</text>
<text x="499.4" y="406.4">OF</text>
</g>
<g font-size="2.3" fill="#f00">
<text x="339.8" y="66">PA6</text>
<text x="339.8" y="73.7">PA5</text>
<text x="452.1" y="77.2" transform="rotate(-90 452.1 77.2)">PB1</text>
<text x="469.9" y="77.2" transform="rotate(-90 469.9 77.2)">PB6</text>
<text x="488.9" y="77.7" transform="rotate(-90 488.9 77.7)">PB7</text>
<text x="339.8" y="81.3">PA4</text>
<text x="465.9" y="166.4">VDD_MCU</text>
<text x="368.1" y="176.5">VDD_MCU</text>
<text x="442" y="195.6">NRST</text>
<text x="331.3" y="201.9">PA0_WKUP</text>
<text x="75.8" y="251.5">PA0_WKUP</text>
<text x="82" y="248.9">PC14</text>
<text x="136.1" y="251.5">PA1</text>
<text x="136.1" y="248.9">PC15</text>
<text x="169.8" y="247.6">PA0_WKUP</text>
<text x="177.5" y="250.5">PA1</text>
<text x="260.6" y="250.2">PB1</text>
<text x="83.3" y="254">PA4</text>
<text x="83.3" y="256.5">PA6</text>
<text x="136.1" y="254">PA5</text>
<text x="136.1" y="256.5">PA7</text>
<text x="177.3" y="257.8">PA4</text>
<text x="135.9" y="259.1">PB1</text>
<text x="177.3" y="260.3">PA5</text>
<text x="177.3" y="262.9">PA6</text>
<text x="260.6" y="262.9">PC14_OSC32_IN</text>
<text x="177.3" y="265.4">PA7</text>
<text x="260.6" y="265.4">PC15_OSC32_OUT</text>
<text x="166.9" y="274.6">MCU_PA9/TX1</text>
<text x="260.6" y="272">BOOT0</text>
<text x="165.4" y="277.1">MCU_PA10/RX1</text>
<text x="71.4" y="286">MCU_PA10/RX1</text>
<text x="135.9" y="284.7">MCU_PA9/TX1</text>
<text x="161.8" y="284.5">MCU_PA14/SWDCK</text>
<text x="162.4" y="282.2">MCU_PA13/SWDIO</text>
<text x="371.7" y="285">PC14</text>
<text x="462.5" y="286">PC15</text>
<text x="67.6" y="288.6">MCU_PA14/SWDCK</text>
<text x="83.5" y="291.1">PB7</text>
<text x="135.9" y="291.1">PB6</text>
<text x="136.1" y="288.6">MCU_PA13/SWDIO</text>
<text x="175.4" y="288.3">NRST</text>
</g>
<g font-size="2.3" fill="#000080">
<text x="358.3" y="69.6">J3</text>
<text x="358.3" y="77.2">J7</text>
<text x="170.1" y="82.6">U2</text>
<text x="358.3" y="84.8">J9</text>
<text x="127.2" y="91.2">J6</text>
<text x="229.4" y="91.2">J15</text>
<text x="368.3" y="92.8" transform="rotate(-90 368.3 92.8)">S1</text>
<text x="374.9" y="95" transform="rotate(-90 374.9 95)">SW_2P</text>
<text x="378.5" y="92.8" transform="rotate(-90 378.5 92.8)">S2</text>
<text x="385.1" y="95" transform="rotate(-90 385.1 95)">SW_2P</text>
<text x="388.6" y="92.8" transform="rotate(-90 388.6 92.8)">S3</text>
<text x="395.2" y="95" transform="rotate(-90 395.2 95)">SW_2P</text>
<text x="455.7" y="95.7" transform="rotate(-90 455.7 95.7)">J13</text>
<text x="473.5" y="95.7" transform="rotate(-90 473.5 95.7)">J14</text>
<text x="491.2" y="95.7" transform="rotate(-90 491.2 95.7)">J16</text>
<text x="165" y="99.3">AMS1117-3.3</text>
<text x="215.8" y="96.5">D4</text>
<text x="230" y="100.1">J8</text>
<text x="445.7" y="106.7">D1</text>
<text x="463.4" y="106.7">D2</text>
<text x="481.2" y="106.7">D3</text>
<text x="481.3" y="191.8">S7</text>
<text x="370.8" y="193.1" transform="rotate(-90 370.8 193.1)">S6</text>
<text x="377.5" y="195.3" transform="rotate(-90 377.5 195.3)">SW_2P</text>
<text x="361.5" y="198.6">J11</text>
<text x="479" y="198.4">SW_2P</text>
<text x="413.9" y="280.7">32.768K</text>
<text x="389.2" y="283">R25</text>
<text x="393.8" y="283.7">0R</text>
<text x="441.3" y="283">R26</text>
<text x="445.9" y="283.7">0R</text>
<text x="416.5" y="289.8">Y5</text>
<text x="213.4" y="294.6">N32G032P6W7</text>
<text x="90.7" y="354.3">TH1</text>
<text x="90.7" y="360.7">TH2</text>
<text x="90.7" y="369.6">TH3</text>
<text x="91.9" y="377.2">TH4</text>
</g>
<text font-size="2.2" fill="#000080" x="207.5" y="243.3">U1</text>
<g font-size="2" fill="#000080">
<text x="146.8" y="96.8">C7</text>
<text x="146.8" y="99.1">10uF</text>
<text x="194.3" y="96.5">C31</text>
<text x="194.3" y="101.6">10uF</text>
</g>
<g font-size="1.7" fill="#000080">
<text x="411.1" y="293.1" transform="rotate(-90 411.1 293.1)">C3</text>
<text x="431.4" y="293.1" transform="rotate(-90 431.4 293.1)">C4</text>
</g>
<g font-size="1.6" fill="#000080">
<text x="366.9" y="112.9">10K</text>
<text x="367.3" y="110.5">R6</text>
<text x="377.1" y="112.9">10K</text>
<text x="377.5" y="110.5">R7</text>
<text x="387.2" y="110.5">R10</text>
<text x="387.3" y="112.9">10K</text>
<text x="211.1" y="115.6">R5</text>
<text x="211.2" y="117.9">1K</text>
<text x="448.6" y="123.2">R1</text>
<text x="448.6" y="125.6">1K</text>
<text x="466.4" y="123.2">R2</text>
<text x="466.4" y="125.6">1K</text>
<text x="484.2" y="123.2">R3</text>
<text x="484.2" y="125.6">1K</text>
<text x="467.3" y="184">10K</text>
<text x="467.6" y="181.6">R8</text>
<text x="369.5" y="209.4">10K</text>
<text x="369.9" y="207">R9</text>
<text x="403.6" y="293.6" transform="rotate(-90 403.6 293.6)">12pF</text>
<text x="423.9" y="293.6" transform="rotate(-90 423.9 293.6)">12pF</text>
</g>
</svg>
